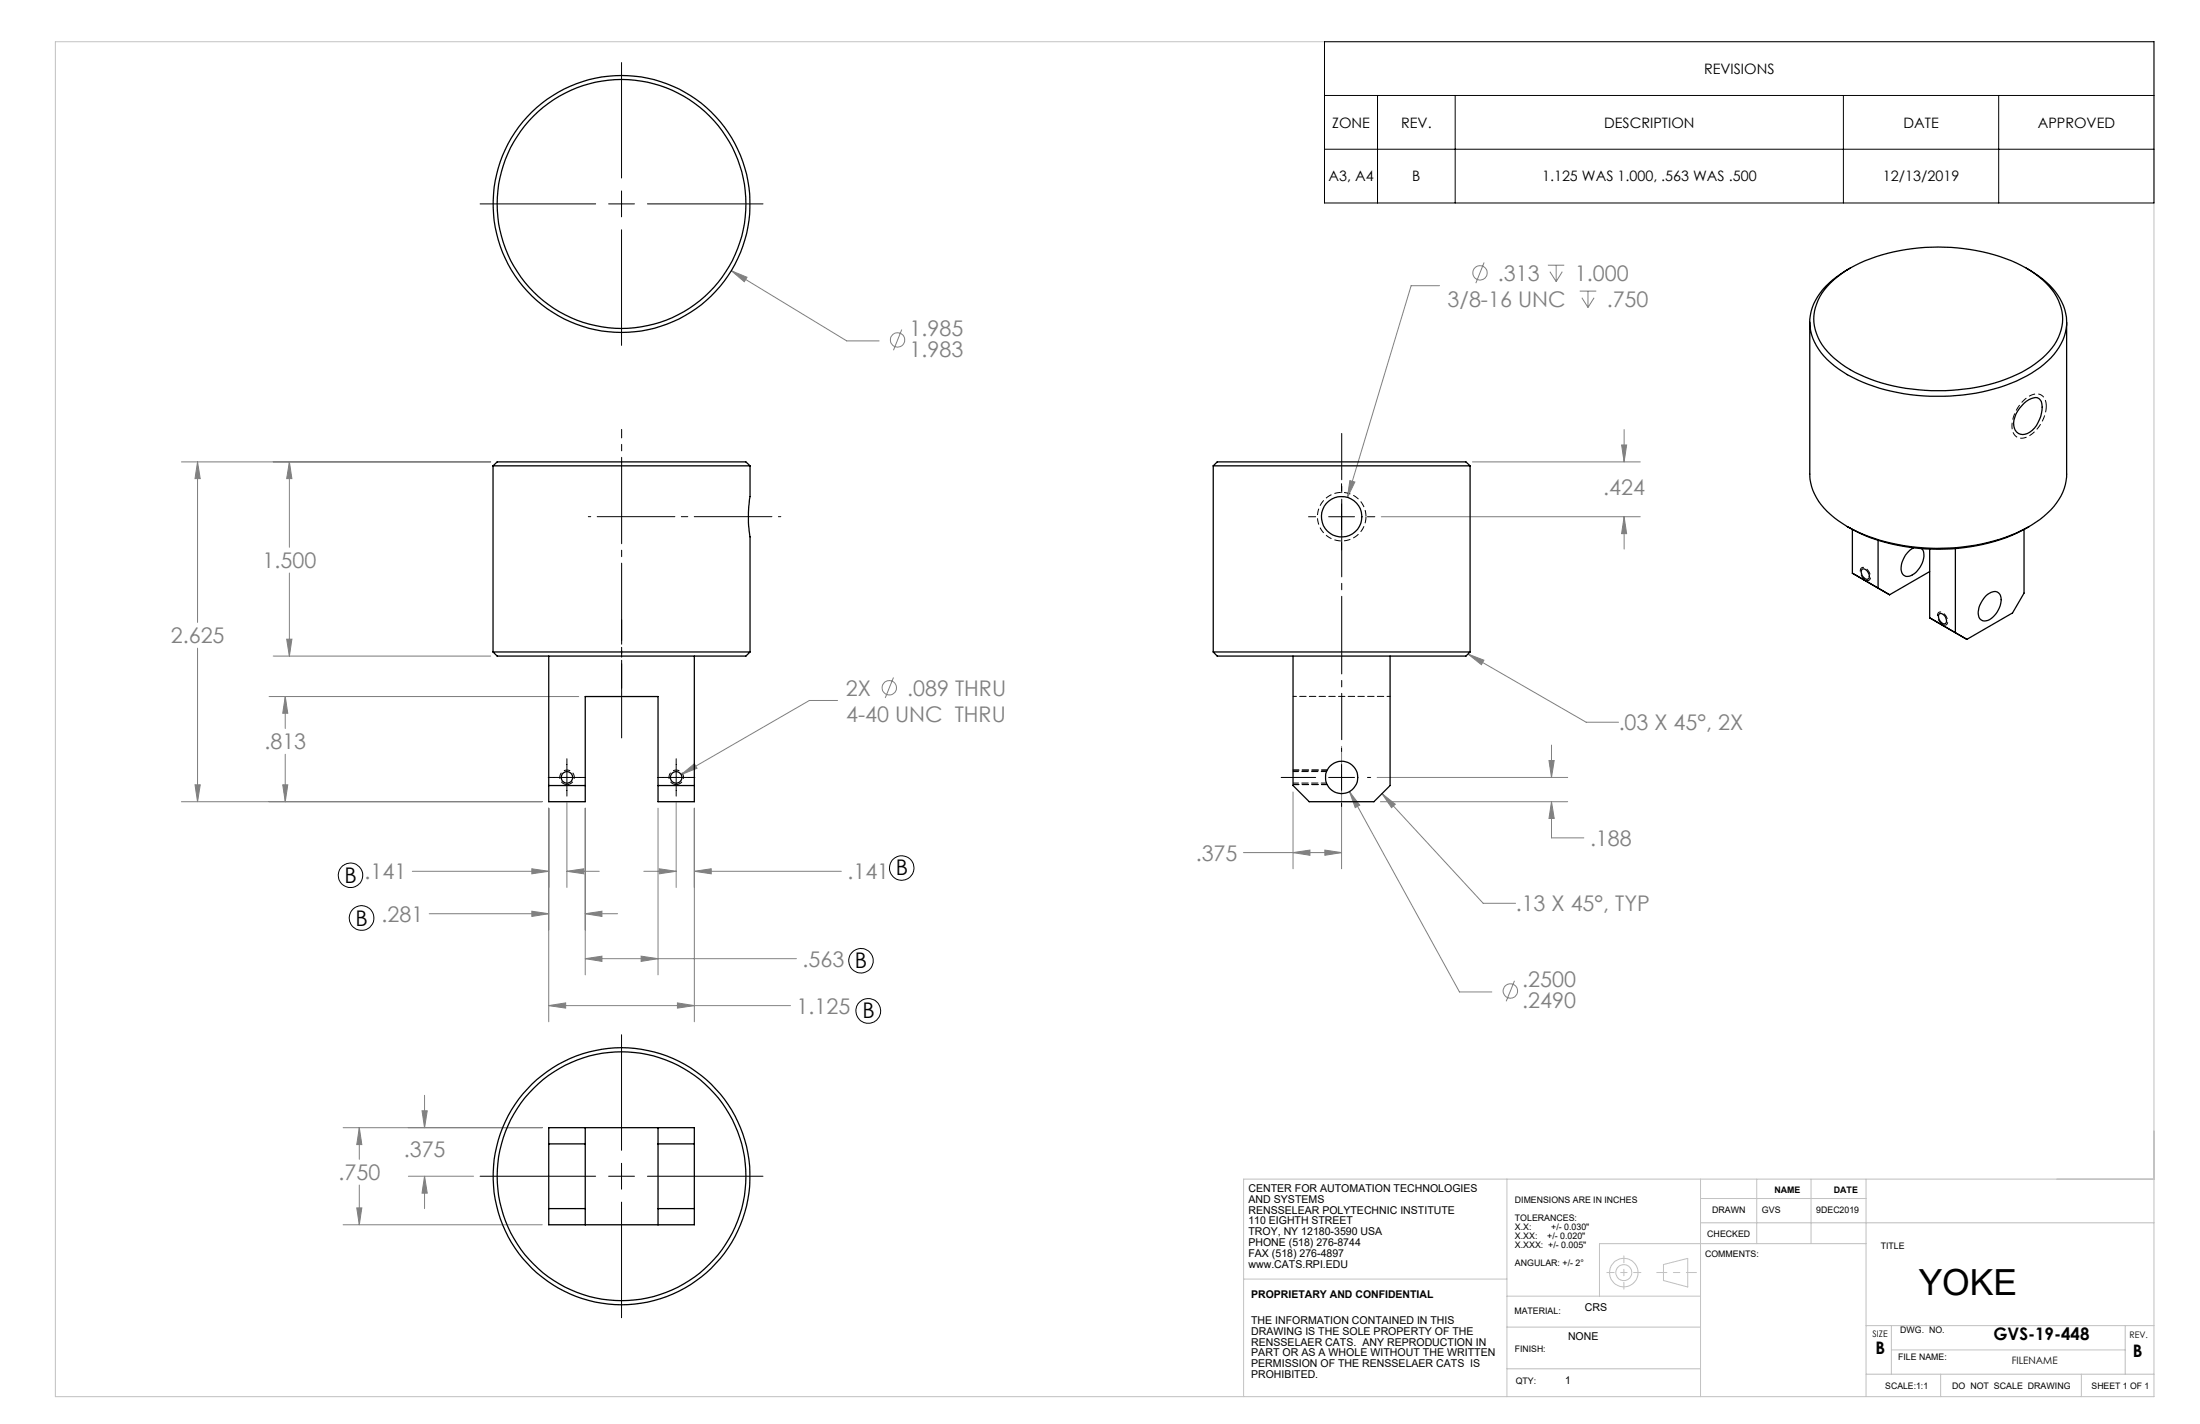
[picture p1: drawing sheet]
<svg xmlns="http://www.w3.org/2000/svg" width="432mm" height="279mm" viewBox="0 0 432 279" stroke-linecap="round" stroke-linejoin="round" font-family="sans-serif">
<g fill="none" stroke="#c0c0c0" stroke-width=".2">
<path d="M10.9 8.2h411.9v265.8h-411.9zM295.8 231.4v42.6M333.8 231.4v42.6M333.8 235.2h32.5M333.8 239.9h89M344.8 231.4v12.6M355.5 231.4v12.6M366.3 231.4v42.6M422.8 231.4h-178.7v42.6M244.1 251h51.7M295.8 254.3h38M326.5 248.1l4.8-1.2v5.6l-4.8-1.3z"/>
<path d="M366.3 244h-52.4v10.3M295.8 268.6h38M295.8 260.4h38M366.3 269.6h56.5M366.3 260.1h56.5M371.2 264.9h45.9M371.2 260.1v9.5M380.9 269.6v4.4M408.5 269.6v4.4M417.1 260.1v9.5"/>
<circle cx="318.7" cy="249.7" r="2.8"/>
<circle cx="318.7" cy="249.7" r="1.56"/>
</g>
<path d="M325.2 249.7h7.8" fill="none" stroke="#c0c0c0" stroke-width=".2" stroke-dasharray="15.2 1.3 1.3 1.3" stroke-dashoffset="13.2"/>
<path d="M322.1 249.7h-6.7" fill="none" stroke="#c0c0c0" stroke-width=".2" stroke-dasharray="15.2 1.3 1.3 1.3" stroke-dashoffset="13.8"/>
<path d="M318.7 253v-6.6" fill="none" stroke="#c0c0c0" stroke-width=".2" stroke-dasharray="15.2 1.3 1.3 1.3" stroke-dashoffset="13.9"/>
<g fill="none" stroke="#808080" stroke-width=".2">
<path d="M143.5 53.1l22.7 13.8h6.3M143.5 53.1l3.1 1.3-.5 .9zM282.5 56.1h-5.5l-12.5 41.5M291.3 51.5l-1.6 4.1M303.8 52h3.2M304.2 53.3l1.2 1.9M305.4 52v3.2M306.6 53.3l-1.2 1.9M310.1 57.1h3.2M310.5 58.4l1.2 1.9M311.7 57.1v3.2M312.9 58.4l-1.2 1.9"/>
<path d="M177 64.7l-1.6 4M35.6 90.6h60.7M38.8 90.6v31.5M38.8 90.6l.5 3.3h-1zM56.8 90.6l.5 3.3h-1zM56.8 90.6v16.8M264.9 94.3l1 .3-1.4 3zM289 90.6h32.9M318.3 87.3h1l-.5 3.3zM318.8 84.3v6.3M56.8 112.4v16.3M271.1 101.4h50.8"/>
<path d="M318.8 101.4l.5 3.3h-1zM318.8 101.4v6.3M38.8 127.2v30.1M52.8 136.7h60.8M53.6 128.7h42.7M56 136.7v6.2M56 136.7l.5 3.2h-1zM56.3 125.4h1l-.5 3.3zM164.4 137.4h-5.5l-25.2 14.6M175.4 132.9l-1.7 4M288.1 128.3l3.2 1.2-.5 .9zM288.1 128.3l23.2 13.4h6.4"/>
<path d="M35.6 157.3h70.8M38.3 154h1l-.5 3.3zM55.5 154h1l-.5 3.3zM56 148v9.3M107.7 158.6v41.9M111.3 157.5v16.6M114.9 158.6v32.7M129.2 158.6v32.7M132.7 157.5v16.6M133.7 152l2.6-2.1 .5 .8zM136.3 158.6v41.9M253.8 155.4v15.1"/>
<path d="M263.3 146.4v24.1M264.9 155.3l2 2.7-.9 .5zM264.9 155.3l21.6 39.3h6.3M270.3 152.5h37.4M270.9 157.3h36.8M271.3 155.7l19.8 21.5h6.4M271.3 155.7l2.6 2.1-.8 .7zM304 149.2h1l-.5 3.3zM304.5 157.3v7.1h6.4M304.5 146.2v6.3M304.5 157.3l.5 3.3h-1zM80.9 171h26.8"/>
<path d="M84.2 179.3h23.5M104.4 178.8l3.3 .5-3.3 .5zM104.4 170.5l3.3 .5-3.3 .5zM111.3 171l3.3-.5v1zM111.3 171h6.3M114.9 179.3h6.3M114.9 179.3l3.2-.5v1zM126.4 171h6.3M129.4 170.5l3.3 .5-3.3 .5zM136.3 171l3.3-.5v1zM136.3 171h28.8M244.1 167.3h19.2"/>
<path d="M253.8 167.3l3.3-.5v1zM260 166.8l3.3 .5-3.3 .5zM107.7 197.3h47.5M107.7 197.3l3.3-.5v1zM114.9 188.1h41.4M114.9 188.1l3.2-.5v1zM125.8 187.6l3.4 .5-3.4 .5zM133 196.8l3.3 .5-3.3 .5zM297.3 192.4l-1.7 4.1M82.8 217.9h1.1l-.6 3.4zM83.3 214.9v6.4M67.3 221.3h39.1"/>
<path d="M70 237h1l-.5 3.3zM70.5 221.3l.5 3.3h-1zM70.5 221.3v6.2M70.5 232.5v7.8M80.2 230.8h12.8M83.3 230.8l.6 3.3h-1.1zM83.3 230.8v6.3M67.3 240.3h39.1"/>
<circle cx="290.5" cy="53.5" r="1.41"/>
<circle cx="176.2" cy="66.7" r="1.42"/>
<circle cx="174.6" cy="134.9" r="1.41"/>
<circle cx="296.4" cy="194.5" r="1.42"/>
</g>
<path d="M268.1 101.4a4.8 4.8 0 0 1-7 4.1 4.8 4.8 0 0 1-.3-8.1 4.8 4.8 0 0 1 7.3 3.7v.3M111.3 153.9a1.42 1.42 0 0 1-1.3-2 1.42 1.42 0 0 1 2.5-.2 1.42 1.42 0 0 1-1 2.2h-.2M132.7 153.9a1.42 1.42 0 0 1-1.2-2 1.42 1.42 0 0 1 2.4-.2 1.42 1.42 0 0 1-1 2.2h-.2" fill="none" stroke="#000" stroke-width=".2" stroke-dasharray="1.3 .6" stroke-linecap="butt"/>
<path d="M366.1 113.8a1.77 1.77 0 0 1-.7-2.4 1.57 1.57 0 0 1 1.7 1.7v.1a.61 .61 0 0 1-.3 .7 .61 .61 0 0 1-.7-.1M381.3 122.5a1.77 1.77 0 0 1-.8-2.3 1.57 1.57 0 0 1 1.8 1.6v.1a.61 .61 0 0 1-.3 .7 .61 .61 0 0 1-.7-.1" fill="none" stroke="#000" stroke-width=".2" stroke-dasharray="1.3 .6" stroke-dashoffset="-.1" stroke-linecap="butt"/>
<path d="M401.6 79.7a6.9 6.9 0 0 1-4.4 6.2 1.97 1.97 0 0 1-2.3-2.3 6.9 6.9 0 0 1 4.4-6.3 1.97 1.97 0 0 1 2.3 2.4" fill="none" stroke="#000" stroke-width=".2" stroke-dasharray="1.3 .6" stroke-dashoffset=".1" stroke-linecap="butt"/>
<g fill="none" stroke="#000" stroke-width=".2">
<path d="M122 12.3v22.6M260 8.2h162.8v31.6h-162.8zM260 18.7h162.8M270.4 18.7v21.1M285.6 18.7v21.1M361.8 18.7v21.1M392.3 18.7v21.1M122 37.5v5M260 29.3h162.8M94.2 40h22.7M119.5 40h5M122 45.1v22.7"/>
<path d="M127.1 40h22.7M263.3 94.9v1.4M263.3 98.8v5.1M256.8 101.4h1.4M260.8 101.4h5.1M263.3 106.5v1.4M268.4 101.4h1.4M107.6 152.5h7.3M111.3 148.9v7.3M129 152.5h7.4M132.7 148.9v7.3M251.5 152.5h6.7"/>
<path d="M260.8 152.5h5.1M263.3 146.8v.7M263.3 150v5.1M263.3 157.6v.7M268.4 152.5h.6M122 203v22.7M94.2 230.8h22.7M119.5 230.8h5M122 228.2v5.1M122 235.9v22.7M127.1 230.8h22.7"/>
<circle cx="68.8" cy="171.7" r="2.4"/>
<circle cx="177" cy="170.3" r="2.4"/>
<circle cx="71" cy="180.1" r="2.42"/>
<circle cx="169" cy="188.5" r="2.39"/>
<circle cx="170.4" cy="198.3" r="2.43"/>
</g>
<path d="M122 91.4v53.4" fill="none" stroke="#000" stroke-width=".2" stroke-dasharray="15.2 1.3 1.3 1.3" stroke-dashoffset="-.1"/>
<path d="M122 91.4v-7.1" fill="none" stroke="#000" stroke-width=".2" stroke-dasharray="15.2 1.3 1.3 1.3" stroke-dashoffset="13.6"/>
<path d="M122 121.6v13.5" fill="none" stroke="#000" stroke-width=".2" stroke-dasharray="15.2 1.3 1.3 1.3" stroke-dashoffset="10.4"/>
<path d="M115.5 101.4h37.8" fill="none" stroke="#000" stroke-width=".2" stroke-dasharray="15.2 1.3 1.3 1.3" stroke-dashoffset="-1.7"/>
<path d="M263.3 85v60.1" fill="none" stroke="#000" stroke-width=".2" stroke-dasharray="15.2 1.3 1.3 1.3" stroke-dashoffset="6.2"/>
<path d="M253.8 151.1h6.7M253.8 153.9h6.7" fill="none" stroke="#000" stroke-width=".2" stroke-dasharray="1.3 .6" stroke-dashoffset=".1"/>
<path d="M56.8 90.6l.5 3.3h-1zM56.3 125.4h1l-.5 3.3zM38.8 90.6l.5 3.3h-1zM38.3 154h1l-.5 3.3zM56 136.7l.5 3.2h-1zM55.5 154h1l-.5 3.3zM107.7 197.3l3.3-.5v1zM133 196.8l3.3 .5-3.3 .5zM114.9 188.1l3.2-.5v1zM125.8 187.6l3.4 .5-3.4 .5zM104.4 178.8l3.3 .5-3.3 .5zM114.9 179.3l3.2-.5v1zM111.3 171l3.3-.5v1zM104.4 170.5l3.3 .5-3.3 .5zM129.4 170.5l3.3 .5-3.3 .5zM136.3 171l3.3-.5v1zM133.7 152l3.1-1.3-.5-.8zM288.1 128.3l3.2 1.2-.5 .9zM271.3 155.7l2.6 2.1-.8 .7zM260 166.8l3.3 .5-3.3 .5zM253.8 167.3l3.3-.5v1zM264.9 155.3l1.1 3.2 .9-.5zM318.3 87.3h1l-.5 3.3zM318.8 101.4l.5 3.3h-1zM264.9 94.3l-.4 3.3 1.4-3zM304.5 157.3l.5 3.3h-1zM304 149.2h1l-.5 3.3zM70.5 221.3l.5 3.3h-1zM70 237h1l-.5 3.3zM83.3 230.8l.6 3.3h-1.1zM82.8 217.9h1.1l-.6 3.4zM143.5 53.1l2.6 2.2 .5-.9z" fill="#808080"/>
<g fill="none" stroke="#000" stroke-width=".25">
<path d="M359.3 55.5a26 26 0 0 1 13.6-6.3 38.7 38.7 0 0 1 23.9 2.9 14.8 14.8 0 0 1 7.5 7.6 9.2 9.2 0 0 1-2.7 9.9 26.9 26.9 0 0 1-14.8 6.6 37.5 37.5 0 0 1-23.7-3.7 13.4 13.4 0 0 1-7-8.5 9.7 9.7 0 0 1 3.2-8.5zM363.1 52.6a15.6 15.6 0 0 0-7.4 7.8 9.6 9.6 0 0 0 2.9 10.2 29 29 0 0 0 16.3 6.8 38.2 38.2 0 0 0 23.8-4.2 13.2 13.2 0 0 0 6.8-8.7 10.6 10.6 0 0 0-4.7-9.9l-3.1-2M355.2 63.2v29.8a11 11 0 0 0 4.8 8.6l2.6 1.7M397.3 79.1l1.4-.9a1.31 1.31 0 0 1 2.1 1 6.1 6.1 0 0 1-2.9 5.9 1.88 1.88 0 0 1-2-.2 1.88 1.88 0 0 1-.7-1.9l.1-.6a6.5 6.5 0 0 1 2-3.3zM405.6 63.2v29.8a10.9 10.9 0 0 1-4.5 8.3 31.6 31.6 0 0 1-17.1 6.2 38.6 38.6 0 0 1-21.4-4.2M96.8 91.4l.8-.8h48.8l.8 .8M96.8 91.4h50.4M96.8 91.4v36.5M147.2 91.4v6a24.7 24.7 0 0 0 0 7.9v22.6M238.1 91.4l.8-.8h48.8l.8 .8M238.1 91.4h50.4M238.1 91.4v36.5"/>
<path d="M288.5 91.4v36.5M362.6 103.3a36.6 36.6 0 0 0 21.6 4.3 33.8 33.8 0 0 0 14.1-4.3M363.6 103.9v8.6l7.3 4.2 7.8-4.6M365.4 111.7a1.26 1.26 0 0 1 1.5 1.6l-.1 .2a.92 .92 0 0 1-1.4-.7l-.1-.5zM368.6 106v9.4M375.6 107.5a4.6 4.6 0 0 0-2.3 4.9 1.28 1.28 0 0 0 2.1 .4 4.3 4.3 0 0 0 2-4.9l-.2-.2M378.7 107.7v13.5M383.8 107.6v16.5M389.8 116.9a1.89 1.89 0 0 1 2.6-.4 3.8 3.8 0 0 1-1 4.3 2.03 2.03 0 0 1-2.6 .8 2.96 2.96 0 0 1 .2-3.6zM397.3 103.9v12.5l-2.3 3.9-9 5.1-7.3-4.2M96.8 127.9h50.4M96.8 127.9l.8 .8h48.8l.8-.8"/>
<path d="M107.7 128.7v28.6h7.2v-20.6h14.3v20.6h7.1v-28.6M238.1 127.9h50.4M238.1 127.9l.8 .8h48.8l.8-.8M253.8 128.7v25.4l3.2 3.2h12.7l3.1-3.2v-25.4M378.7 121.2l2.3 1.3M380.6 120.5a1.25 1.25 0 0 1 1.4 1.6v.1a.89 .89 0 0 1-1.4-.6l-.1-.6zM107.7 154.1h7.2M129.2 154.1h7.1M107.7 221.3h28.6v19h-28.6zM107.7 237.1h7.2M107.7 224.4h7.2M114.9 221.3v19"/>
<path d="M129.2 221.3v19M129.2 237.1h7.1M129.2 224.4h7.1"/>
<circle cx="122" cy="40" r="24.4"/>
<circle cx="122" cy="40" r="25.2"/>
<circle cx="263.3" cy="101.4" r="4"/>
<circle cx="111.3" cy="152.5" r="1.12"/>
<circle cx="132.7" cy="152.5" r="1.13"/>
<circle cx="263.3" cy="152.5" r="3.2"/>
<circle cx="122" cy="230.8" r="25.2"/>
<circle cx="122" cy="230.8" r="24.4"/>
</g>
<path d="M253.8 136.6h19.1" fill="none" stroke="#000" stroke-width=".2" stroke-dasharray="1.3 .6" stroke-dashoffset=".6"/>
<path d="M253.8 153.6h6.6M260.4 151.4h-6.6" fill="none" stroke="#000" stroke-width=".2" stroke-dasharray="1.3 .6" stroke-dashoffset=".2"/>
<text font-size="7.1" x="376.6" y="254">YOKE</text>
<g font-size="4.2" fill="#808080">
<text x="294" y="55.1">.313</text>
<text x="309.1" y="55.1">1.000</text>
<text x="178.5" y="66">1.985</text>
<text x="284.1" y="60.2">3/8-16 UNC</text>
<text x="315.4" y="60.2">.750</text>
<text x="178.5" y="70.1">1.983</text>
<text x="314.7" y="97.2">.424</text>
<text x="51.5" y="111.5">1.500</text>
<text x="33.5" y="126.2">2.625</text>
<text x="166" y="136.5">2X</text>
<text x="178.1" y="136.5">.089 THRU</text>
<text x="166.1" y="141.6">4-40 UNC THRU</text>
<text x="317.7" y="143.3">.03 X 45°, 2X</text>
<text x="51.9" y="147.1">.813</text>
<text x="312.1" y="166">.188</text>
<text x="166.3" y="172.5">.141 B</text>
<text x="234.7" y="168.9">.375</text>
<text x="297.5" y="178.8">.13 X 45°, TYP</text>
<text x="157.5" y="189.7">.563 B</text>
<text x="298.8" y="193.7">.2500</text>
<text x="298.8" y="197.8">.2490</text>
<text x="156.3" y="198.9">1.125 B</text>
<text x="79.2" y="227">.375</text>
<text x="66.4" y="231.6">.750</text>
</g>
<g font-size="4.2">
<text x="67.6" y="173.2">B .141</text>
<text x="69.8" y="181.6">B .281</text>
</g>
<g font-size="3.4">
<text x="391.3" y="263">GVS-19-448</text>
<text x="368.1" y="265.7">B</text>
<text x="418.6" y="266.3">B</text>
</g>
<g font-size="2.8">
<text x="334.5" y="14.5">REVISIONS</text>
<text x="261.5" y="25.1">ZONE</text>
<text x="275" y="25.1">REV.</text>
<text x="314.9" y="25.1">DESCRIPTION</text>
<text x="373.6" y="25.1">DATE</text>
<text x="400" y="25.1">APPROVED</text>
<text x="260.7" y="35.6">A3, A4</text>
<text x="277.2" y="35.6">B</text>
<text x="302.7" y="35.6">1.125 WAS 1.000, .563 WAS .500</text>
<text x="369.6" y="35.6">12/13/2019</text>
</g>
<g font-size="2.1">
<text x="245" y="233.9">CENTER FOR AUTOMATION TECHNOLOGIES</text>
<text x="245" y="236">AND SYSTEMS</text>
<text x="245" y="238.1">RENSSELEAR POLYTECHNIC INSTITUTE</text>
<text x="245" y="240.2">110 EIGHTH STREET</text>
<text x="245" y="242.4">TROY, NY 12180-3590 USA</text>
<text x="245" y="244.5">PHONE (518) 276-8744</text>
<text x="245" y="246.6">FAX (518) 276-4897</text>
<text x="245" y="248.7">www.CATS.RPI.EDU</text>
<text x="245.6" y="254.7">PROPRIETARY AND CONFIDENTIAL</text>
<text x="311" y="257.2">CRS</text>
<text x="245.6" y="259.8">THE INFORMATION CONTAINED IN THIS</text>
<text x="245.6" y="261.9">DRAWING IS THE SOLE PROPERTY OF THE</text>
<text x="307.8" y="263">NONE</text>
<text x="245.6" y="264">RENSSELAER CATS. ANY REPRODUCTION IN</text>
<text x="245.6" y="266.1">PART OR AS A WHOLE WITHOUT THE WRITTEN</text>
<text x="245.6" y="268.2">PERMISSION OF THE RENSSELAER CATS IS</text>
<text x="245.6" y="270.4">PROHIBITED.</text>
<text x="307.2" y="271.5">1</text>
</g>
<text font-size="2" x="394.8" y="267.7">FILENAME</text>
<g font-size="1.8">
<text x="348.3" y="234">NAME</text>
<text x="359.9" y="234">DATE</text>
<text x="297.3" y="236">DIMENSIONS ARE IN INCHES</text>
<text x="297.3" y="239.5">TOLERANCES:</text>
<text x="336" y="237.9">DRAWN</text>
<text x="345.8" y="237.9">GVS</text>
<text x="356.5" y="237.9">9DEC2019</text>
<text x="297.3" y="241.3">X.X:</text>
<text x="297.3" y="243.1">X.XX:</text>
<text x="297.3" y="244.8">X.XXX: +/- 0.005&quot;</text>
<text x="303.7" y="243.1">+/- 0.020&quot;</text>
<text x="304.5" y="241.3">+/- 0.030&quot;</text>
<text x="335.1" y="242.7">CHECKED</text>
<text x="369.1" y="245">TITLE</text>
<text x="297.3" y="248.3">ANGULAR: +/- 2°</text>
<text x="334.7" y="246.6">COMMENTS:</text>
<text x="297.2" y="257.9">MATERIAL:</text>
<text x="367.5" y="262.3">SIZE</text>
<text x="373" y="261.6">DWG. NO.</text>
<text x="418" y="262.5">REV.</text>
<text x="297.3" y="265.2">FINISH:</text>
<text x="372.6" y="266.8">FILE NAME:</text>
<text x="297.5" y="271.6">QTY:</text>
<text x="370" y="272.4">SCALE:1:1</text>
<text x="383.2" y="272.4">DO NOT SCALE DRAWING</text>
</g>
<text font-size="1.7" x="410.5" y="272.5">SHEET 1 OF 1</text>
</svg>
